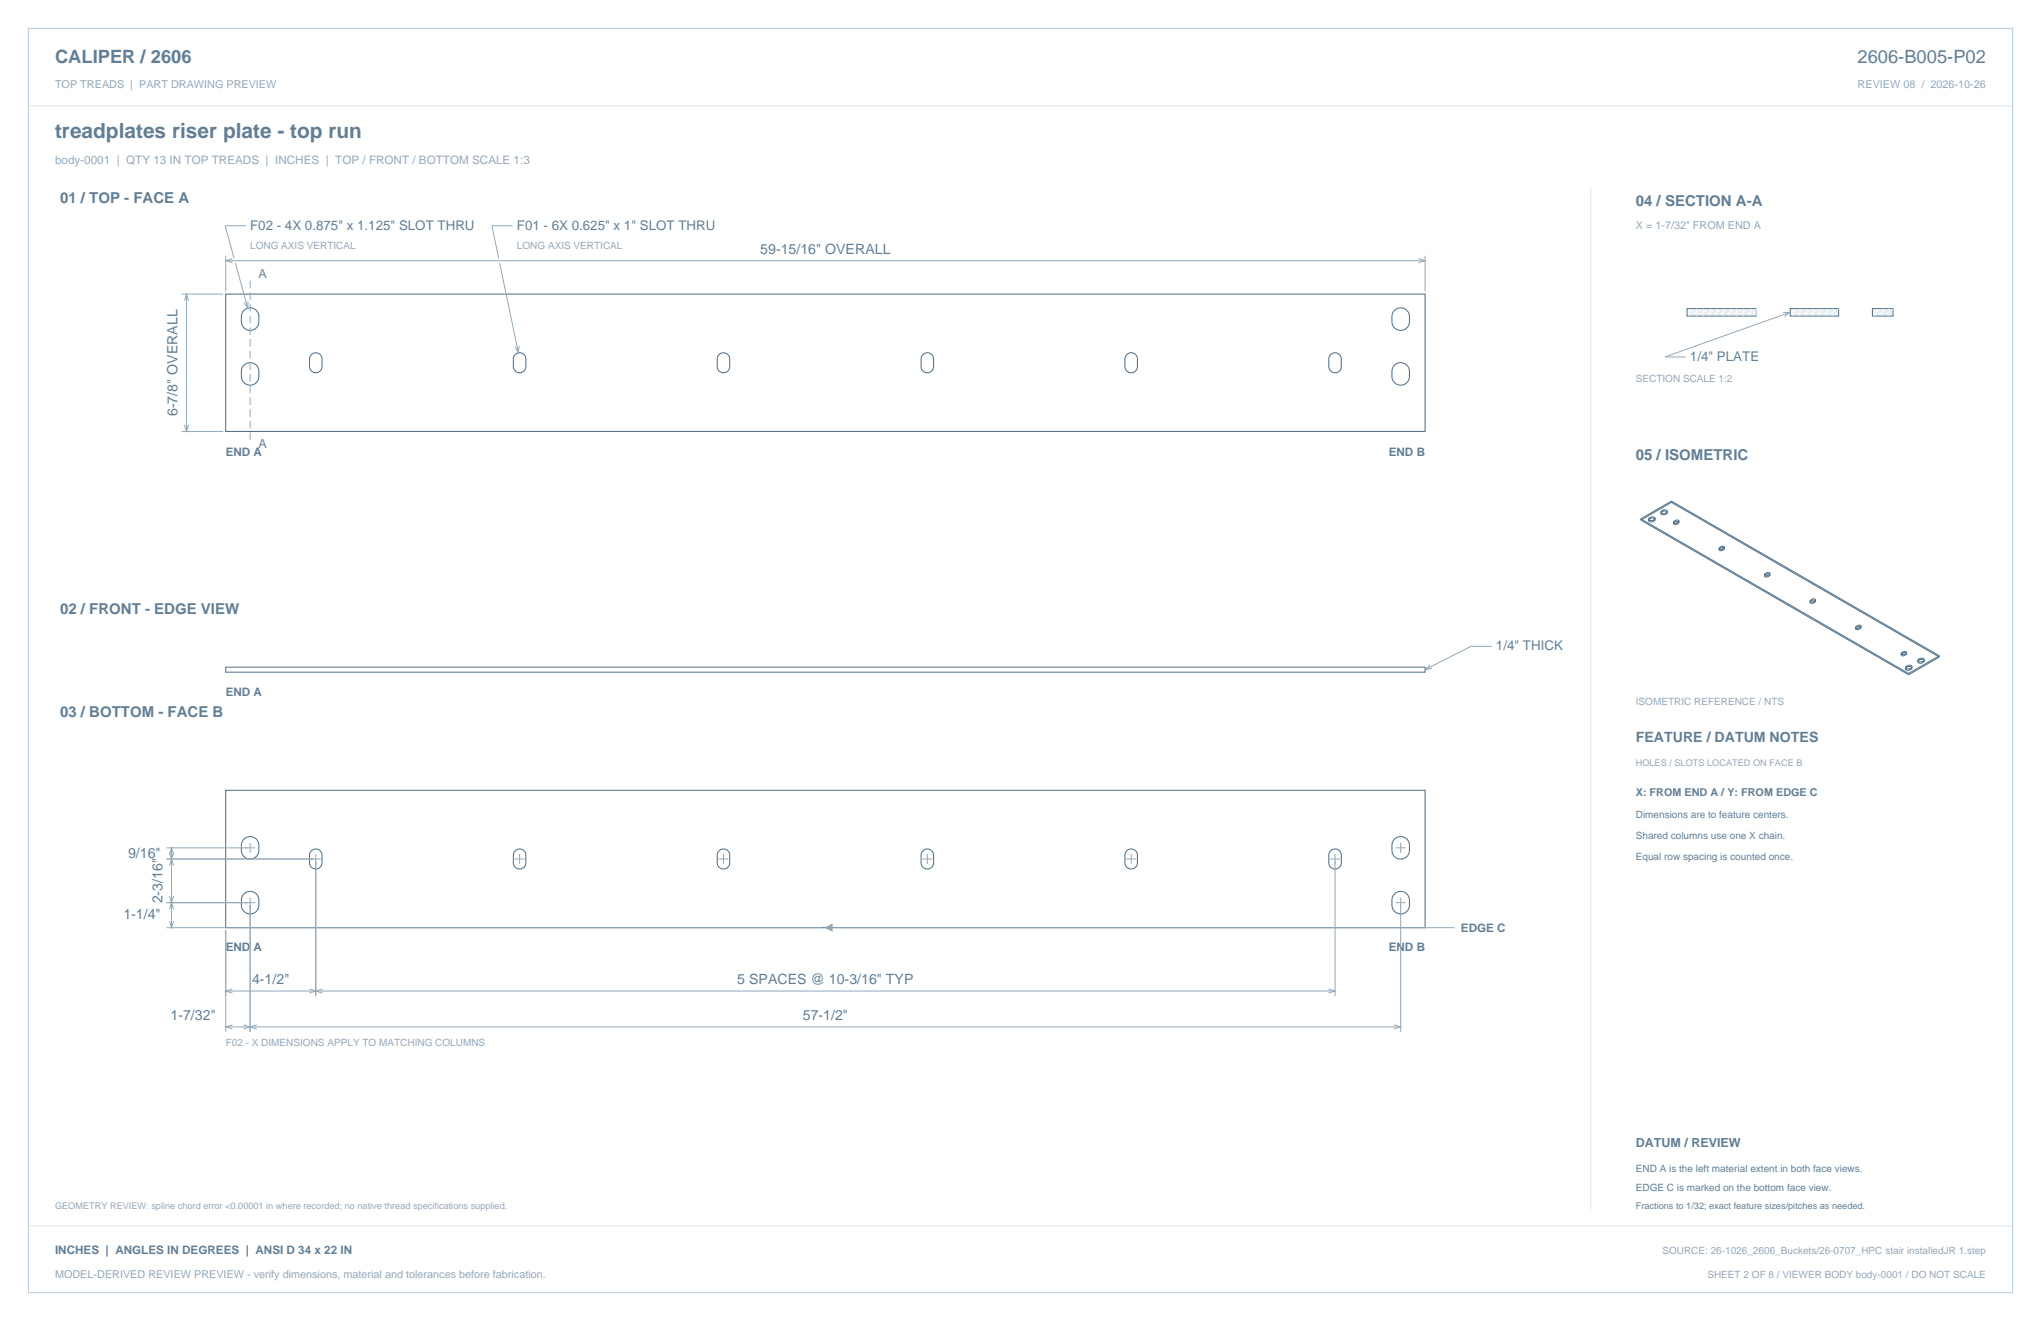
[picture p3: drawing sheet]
<svg xmlns="http://www.w3.org/2000/svg" width="864mm" height="559mm" viewBox="0 0 864 559" stroke-linecap="round" stroke-linejoin="round" font-family="sans-serif">
<path d="M12 12h839.6v534.8h-839.6z" fill="none" stroke="#b8cad8" stroke-width=".42"/>
<path d="M12 44.8h839.6M673.1 79.4v432.1" fill="none" stroke="#dbe5ed" stroke-width=".42"/>
<g fill="none" stroke="#536f85" stroke-width=".44">
<path d="M95.5 124.4h507.5v58.1h-507.5zM103.2 131.3l1.5-.9 1.7-.1 1.6 .6 1.1 1.3 .4 1.5v3.1l-.7 1.5-1.2 1-1.4 .4-1.4-.1-1.3-.7-.9-1.1-.5-1.4v-2.8l.4-1.3zM590 131.3l1.5-.9 1.7-.1 1.6 .6 1.1 1.3 .5 1.5-.1 3.1-.7 1.5-1.2 1-1.4 .4-1.4-.1-1.3-.7-.9-1.1-.4-1.4v-2.8l.3-1.3zM103.2 154.5l1.5-.9 1.7-.1 1.6 .6 1.1 1.3 .4 1.4v3.2l-.7 1.4-1.2 1.1-1.4 .4-1.4-.1-1.3-.7-.9-1.1-.5-1.4v-2.8l.4-1.3zM131.7 150l1.1-.7h1.4l1.1 .6 .8 1.1 .1 4.7-.6 1.1-1.1 .7-2-.1-1.4-1.5-.1-4.3zM218 150l1.1-.7h1.3l1.2 .6 .8 1.1v4.7l-.6 1.1-1 .7-2.1-.1-1.3-1.5-.2-4.3zM304.2 150l1.2-.7h1.3l1.1 .6 .8 1.1 .1 4.7-.6 1.1-1.1 .7-2-.1-1.4-1.5-.1-4.3zM390.5 150l1.1-.7h1.4l1.2 .6 .7 1.1v4.7l-.6 1.1-1 .7-2.1-.1-1.3-1.5-.2-4.3zM476.8 150l1.1-.7h1.3l1.2 .6 .7 1.1 .1 4.7-.6 1.1-1.1 .7-2-.1-1.4-1.5-.1-4.3zM563 150l1.1-.7h1.4l1.2 .6 .7 1.1 .1 4.7-.6 1.1-1.1 .7-2-.1-1.4-1.5-.1-4.3zM590 154.5l1.5-.9 1.7-.1 1.6 .6 1.1 1.3 .5 1.4-.1 3.2-.7 1.4-1.2 1.1-1.4 .4-1.4-.1-1.3-.7-.9-1.1-.4-1.4v-2.8l.3-1.3zM95.5 334.3h507.5v58.1h-507.5z"/>
<path d="M103.2 355l1.6-1 1.6-.1 1.5 .6 1.2 1.3 .4 1.4v3.2l-.7 1.5-1.1 1-1.4 .5-1.5-.1-1.2-.7-1-1.1-.5-1.4v-2.9l.4-1.2zM131.7 359.9l1.1-.7h1.3l1.3 .6 .7 1.1 .1 4.7-.6 1.1-1.1 .7-2-.1-1.4-1.5-.1-4.3zM218 359.9l1.1-.7h1.3l1.1 .5 .9 1.2v4.7l-.6 1.1-1 .7-2.1-.1-1.3-1.5-.2-4.3zM304.2 359.9l1.2-.7h1.2l1.3 .6 .7 1.1 .1 4.7-.6 1.1-1.1 .7-2-.1-1.4-1.5-.1-4.3zM390.5 359.9l1.1-.7h1.3l1.3 .6 .7 1.1v4.7l-.6 1.1-1 .7-2.1-.1-1.3-1.5-.2-4.3zM476.8 359.9l1.1-.7h1.3l1.2 .6 .7 1.1 .1 4.7-.6 1.1-1.1 .7-2-.1-1.4-1.5-.1-4.3zM563 359.9l1.1-.7h1.3l1.3 .6 .7 1.1 .1 4.7-.6 1.1-1.1 .7-2-.1-1.4-1.5-.1-4.3zM590 355l1.6-1 1.6-.1 1.7 .7 1 1.2 .5 1.4-.1 3.2-.6 1.4-1.2 1.1-1.4 .5-1.4-.1-1.3-.7-1-1.1-.4-1.4v-2.9l.3-1.2zM103.2 378.2l1.4-.9 1.8-.2 1.5 .6 1.2 1.3 .4 1.4v3.2l-.7 1.5-1.1 1-1.4 .5-1.5-.1-1.2-.7-1-1.1-.5-1.4v-2.9l.4-1.2zM590 378.2l1.6-1 1.6-.1 1.7 .7 1 1.2 .5 1.4-.1 3.3-.7 1.5-1.2 1-1.4 .4-1.4-.2-1.3-.6-.9-1.2-.4-1.3v-2.9l.3-1.2z"/>
</g>
<g fill="none" stroke="#93a8b9" stroke-width=".42">
<path d="M104.1 95.5h-8.9l3.8 13.8M217 95.5h-8.9l2.9 13.8M95.5 108.2v15.1M95.5 110.3h507.5M98.3 109.4l-2.8 .9 2.8 .9M99.6 111.3l5.2 19.1M211.4 111.3l7.9 38M600.2 109.4l2.8 .9-2.8 .9M603 108.2v15.1M76.8 124.4h17.6M78 127.2l.9-2.8 .9 2.8M78.9 124.4v58.1"/>
<path d="M104.9 127.4l-.1 3-1.6-2.5M219.6 146.3l-.3 3-1.4-2.6M78 179.7l.9 2.8 .9-2.8M76.8 182.5h17.6M631.2 273.4h-8.8l-19.4 9.9M605.1 281.2l-2.1 2.1 2.9-.5M70.5 358.6h37.4M72.6 358.6v33.8M105.8 356.5v4.3M590.5 358.6h4.3M592.7 356.5v4.3M70.5 363.4h65.2"/>
<path d="M71.7 366.2l.9-2.8 .9 2.8M71.7 379l.9 2.8 .9-2.8M71.7 361.5l.9-2.9 .9 2.9M71.7 360.5l.9 2.9 .9-2.9M105.8 379.7v56.8M133.6 361.2v60.1M217.7 363.4h4.3M219.9 361.2v4.3M304 363.4h4.2M306.1 361.2v4.3M390.3 363.4h4.2M392.4 361.2v4.3"/>
<path d="M476.5 363.4h4.3M478.6 361.2v4.3M562.8 363.4h4.2M564.9 361.2v60.1M592.7 379.7v56.8M70.5 392.4h277.7M71.7 384.7l.9-2.9 .9 2.9M71.7 389.6l.9 2.8 .9-2.8M95.5 393.5v43M107.9 381.8h-37.4M349.2 392.4h266.1M590.5 381.8h4.3"/>
<path d="M95.5 419.2h469.4M98.3 418.3l-2.8 .9 2.8 .9M130.8 418.3l2.8 .9-2.8 .9M136.4 418.3l-2.8 .9 2.8 .9M562.1 418.3l2.8 .9-2.8 .9M95.5 434.4h497.2M98.3 433.5l-2.8 .9 2.8 .9M103 433.5l2.8 .9-2.8 .9M108.7 433.5l-2.9 .9 2.9 .9M589.8 433.5l2.9 .9-2.9 .9"/>
</g>
<path d="M105.8 118.8v69" fill="none" stroke="#93a8b9" stroke-width=".42" stroke-dasharray="3.2 1.8" stroke-linecap="butt"/>
<path d="M95.5 282.2h507.5v2.1h-507.5z" fill="none" stroke="#536f85" stroke-width=".42"/>
<path d="M349.2 392.4l2.9-1.4v2.8z" fill="#93a8b9" stroke="#93a8b9" stroke-width=".42"/>
<path d="M713.8 130.5h29.4v3.2h-29.4z" fill-rule="evenodd" fill="#f2f6f9" stroke="#536f85" stroke-width=".42"/>
<path d="M718.1 130.5l-3.2 3.2M720.9 130.5l-3.2 3.2M723.7 130.5l-3.2 3.2M726.5 130.5l-3.1 3.2M729.4 130.5l-3.2 3.2M732.2 130.5l-3.2 3.2M735 130.5l-3.2 3.2M737.8 130.5l-3.2 3.2M740.3 133.7l2.9-3.2-.1 3.2M740.6 130.5l-3.1 3.2" fill="none" stroke="#dbe5ed" stroke-width=".42"/>
<path d="M757.5 130.5h20.5v3.2h-20.5z" fill-rule="evenodd" fill="#f2f6f9" stroke="#536f85" stroke-width=".42"/>
<path d="M761.7 130.5l-3.2 3.2M764.5 130.5l-3.1 3.2M767.4 130.5l-3.2 3.2M770.2 130.5l-3.2 3.2M773 130.5l-3.2 3.2M775.8 130.5l-3.1 3.2M778 130.5l-2.5 3.2" fill="none" stroke="#dbe5ed" stroke-width=".42"/>
<path d="M792.3 130.5h8.7v3.2h-8.7z" fill-rule="evenodd" fill="#f2f6f9" stroke="#536f85" stroke-width=".42"/>
<path d="M796.5 130.5l-3.2 3.2M799.3 130.5l-3.2 3.2M801 130.5l-2 3.2M12 518.6h839.6" fill="none" stroke="#dbe5ed" stroke-width=".42"/>
<path d="M754.5 132.2l2.9-.1-2.3 1.8M757.4 132.1l-52.9 18.9h8.8" fill="none" stroke="#93a8b9" stroke-width=".42"/>
<g fill="none" stroke="#536f85" stroke-width=".42">
<path d="M694.3 219.5v.5M694.3 219.5l113.3 65.4M697.9 219.1l-.4 .5 .4 .4M697.9 219.6l-.4 .5 .4 .5M697.9 219.1v.5M698.3 219.4h1.7l.3 .4-.3 .5M698.3 218.8h1.7l.3 .5-.3 .5M698.3 218.8v.6M698.3 218.8l-.4 .3M698.3 219.4l-.4 .2M700 219.8v.5M700 219.8l-.5 .2"/>
<path d="M703.1 216.1l-.4 .5 .4 .5M703.1 217.6h1.6M703.1 217.1h1.6M703.1 216.7l-.4 .4 .4 .5M703.1 216.1v.6M703.1 217.1v.5M703.5 215.8h1.7l.3 .5-.3 .5M703.5 216.4h1.7l.3 .5-.3 .4M703.5 215.8l-.4 .3M703.5 215.8v.6M703.5 216.4l-.4 .3M704.7 217.1v.5"/>
<path d="M705.2 216.8v.5M705.2 216.8l-.5 .3M705.2 217.3l-.5 .3M707.2 212.5l-12.9 7.5M707.2 212v.5M707.2 212l-12.9 7.5M707.2 212l113.4 65.4M707.2 212.5l113.4 65.4M694.3 220l113.3 65.4M697.9 220.6h1.6M697.9 220h1.6M697.9 220v.6"/>
<path d="M699.5 220v.6M700 220.3l-.5 .3M708.3 221.7h1.2M708.3 221.2h1.2M708.3 220.5l-.2 .3 .2 .4M708.3 221l-.2 .4 .2 .3M708.3 220.5v.5M708.3 221.2v.5M709 220.6h1.2l.3 .4-.3 .3M709 220.1h1.2l.3 .3-.3 .4M709 220.1l-.7 .4M709 220.1v.5"/>
<path d="M709 220.6l-.7 .4M709.5 221.2v.5M710.2 221.3l-.7 .4M710.2 220.8v.5M710.2 220.8l-.7 .4M727.6 232.3h1.2M727.6 231.6l-.3 .3 .3 .4M727.6 232.2l-.3 .3 .3 .3M727.6 232.8h1.2M727.6 231.6v.6M727.6 232.3v.5M728.3 231.8h1.2l.2 .3-.2 .3"/>
<path d="M728.3 231.2h1.2l.2 .3-.2 .4M728.3 231.2v.6M728.3 231.8l-.7 .4M728.3 231.2l-.7 .4M728.8 232.3v.5M729.5 232.4l-.7 .4M729.5 231.9v.5M729.5 231.9l-.7 .4M746.8 243.4h1.2M746.8 244h1.2M746.8 242.7l-.2 .4 .2 .3M746.8 243.3l-.2 .3 .2 .4"/>
<path d="M746.8 242.7v.6M746.8 243.4v.6M747.5 242.3h1.2l.3 .4-.3 .3M747.5 242.9h1.2l.3 .3-.3 .4M747.5 242.3l-.7 .4M747.5 242.9l-.7 .4M747.5 242.3v.6M748 243.4v.6M748.7 243l-.7 .4M748.7 243v.6M748.7 243.6l-.7 .4M766.1 255.1h1.2"/>
<path d="M766.1 254.4l-.2 .3 .2 .4M766.1 253.9l-.2 .3 .2 .3M766.1 254.5h1.2M766.1 253.9v.5M766.1 254.5v.6M766.8 253.4h1.2l.2 .4-.2 .3M766.8 254h1.2l.2 .3-.2 .4M766.8 254l-.7 .4M766.8 253.4l-.7 .5M766.8 253.4v.6M767.3 254.5v.6M768 254.7l-.7 .4"/>
<path d="M768 254.1l-.7 .4M768 254.1v.6M785.4 266.2h1.1M785.4 265l-.3 .3 .3 .4M785.4 265.7h1.1M785.4 265.5l-.3 .4 .3 .3M785.4 265v.5M785.4 265.7v.5M786.1 265.1h1.2l.2 .4-.2 .3M786.1 264.6h1.2l.2 .3-.2 .4M786.1 264.6v.5M786.1 265.1l-.7 .4"/>
<path d="M786.1 264.6l-.7 .4M786.5 265.7v.5M787.3 265.3v.5M787.3 265.8l-.8 .4M787.3 265.3l-.8 .4M804.6 277.3h1.2M804.6 276.8h1.2M804.6 276.1l-.2 .3 .2 .4M804.6 276.6l-.2 .4 .2 .3M804.6 276.1v.5M804.6 276.8v.5M805.3 275.7h1.2l.3 .3-.3 .4"/>
<path d="M805.3 276.2h1.2l.3 .4-.3 .3M805.3 276.2l-.7 .4M805.3 275.7l-.7 .4M805.3 275.7v.5M805.8 276.8v.5M806.5 276.4l-.7 .4M806.5 276.9l-.7 .4M806.5 276.4v.5M811.8 279.4l-.4 .5 .4 .5M811.8 278.9l-.4 .4 .4 .5M811.8 279.8h1.6M811.8 278.9v.5"/>
<path d="M811.8 279.8v.6M812.2 278.6h1.7l.3 .5-.3 .5M812.2 279.1h1.7l.3 .5-.3 .5M812.2 278.6l-.4 .3M812.2 279.1l-.4 .3M812.2 278.6v.5M813.4 279.8v.6M813.9 279.6v.5M813.9 279.6l-.5 .2M820.6 277.4v.5M820.6 277.4l-13 7.5M820.6 277.9l-13 7.5"/>
<path d="M806.6 281.9l-.4 .4 .4 .5M806.6 282.8h1.6M806.6 283.4h1.6M806.6 282.4l-.4 .5 .4 .5M806.6 281.9v.5M806.6 282.8v.6M807.1 281.6h1.6l.3 .5-.3 .4M807.1 282.1h1.6l.3 .5-.3 .5M807.1 281.6v.5M807.1 282.1l-.5 .3M807.1 281.6l-.5 .3M807.6 284.9v.5"/>
<path d="M808.2 282.8v.6M808.7 282.5l-.5 .3M808.7 282.5v.6M808.7 283.1l-.5 .3M811.8 280.4h1.6M813.9 280.1l-.5 .3"/>
</g>
<text font-size="8.8" fill="#617e94" x="23.3" y="58.2">treadplates riser plate - top run</text>
<g font-size="7.8" fill="#617e94">
<text x="23.3" y="26.8">CALIPER / 2606</text>
<text x="786" y="26.8">2606-B005-P02</text>
</g>
<g font-size="6.3" fill="#617e94">
<text x="25.4" y="86.1">01 / TOP - FACE A</text>
<text x="692.1" y="87.1">04 / SECTION A-A</text>
<text x="692.1" y="194.4">05 / ISOMETRIC</text>
<text x="25.4" y="259.6">02 / FRONT - EDGE VIEW</text>
<text x="25.4" y="303.4">03 / BOTTOM - FACE B</text>
</g>
<g font-size="6" fill="#617e94">
<text x="321.7" y="107.5">59-15/16&quot; OVERALL</text>
<text x="75" y="176" transform="rotate(-90 75 176)">6-7/8&quot; OVERALL</text>
<text x="692.1" y="314">FEATURE / DATUM NOTES</text>
<text x="54.2" y="362.8">9/16&quot;</text>
<text x="68.7" y="382.2" transform="rotate(-90 68.7 382.2)">2-3/16&quot;</text>
<text x="52.2" y="388.9">1-1/4&quot;</text>
<text x="106.7" y="416.4">4-1/2&quot;</text>
<text x="312" y="416.4">5 SPACES @ 10-3/16&quot; TYP</text>
<text x="72.1" y="431.6">1-7/32&quot;</text>
<text x="339.7" y="431.6">57-1/2&quot;</text>
</g>
<g font-size="5.6" fill="#617e94">
<text x="105.8" y="97.2">F02 - 4X 0.875&quot; x 1.125&quot; SLOT THRU</text>
<text x="218.7" y="97.2">F01 - 6X 0.625&quot; x 1&quot; SLOT THRU</text>
<text x="715.1" y="152.8">1/4&quot; PLATE</text>
<text x="633" y="275.2">1/4&quot; THICK</text>
</g>
<g font-size="5.3" fill="#617e94">
<text x="109.4" y="117.7">A</text>
<text x="109.4" y="189.6">A</text>
<text x="692.1" y="485.1">DATUM / REVIEW</text>
</g>
<text font-size="4.9" fill="#93a8b9" x="23.3" y="69.5">body-0001 | QTY 13 IN TOP TREADS | INCHES | TOP / FRONT / BOTTOM SCALE 1:3</text>
<g font-size="4.9" fill="#617e94">
<text x="95.5" y="192.7">END A</text>
<text x="587.6" y="192.7">END B</text>
<text x="95.5" y="294.2">END A</text>
<text x="618.2" y="394.2">EDGE C</text>
<text x="95.5" y="402.3">END A</text>
<text x="587.6" y="402.3">END B</text>
<text x="23.3" y="530.6">INCHES | ANGLES IN DEGREES | ANSI D 34 x 22 IN</text>
</g>
<g font-size="4.6" fill="#93a8b9">
<text x="23.3" y="37">TOP TREADS | PART DRAWING PREVIEW</text>
<text x="786" y="37">REVIEW 08 / 2026-10-26</text>
<text x="692.1" y="97">X = 1-7/32&quot; FROM END A</text>
<text x="23.3" y="540.5">MODEL-DERIVED REVIEW PREVIEW - verify dimensions, material and tolerances before fabrication.</text>
</g>
<text font-size="4.6" fill="#617e94" x="692.1" y="336.9">X: FROM END A / Y: FROM EDGE C</text>
<g font-size="4.2" fill="#93a8b9">
<text x="105.8" y="105.4">LONG AXIS VERTICAL</text>
<text x="218.7" y="105.4">LONG AXIS VERTICAL</text>
<text x="692.1" y="161.6">SECTION SCALE 1:2</text>
<text x="692.1" y="298.1">ISOMETRIC REFERENCE / NTS</text>
<text x="95.5" y="442.5">F02 - X DIMENSIONS APPLY TO MATCHING COLUMNS</text>
<text x="703.4" y="530.6">SOURCE: 26-1026_2606_Buckets/26-0707_HPC stair installedJR 1.step</text>
<text x="722.4" y="540.5">SHEET 2 OF 8 / VIEWER BODY body-0001 / DO NOT SCALE</text>
</g>
<g font-size="4.2" fill="#617e94">
<text x="692.1" y="346.1">Dimensions are to feature centers.</text>
<text x="692.1" y="354.9">Shared columns use one X chain.</text>
<text x="692.1" y="363.7">Equal row spacing is counted once.</text>
<text x="692.1" y="495.7">END A is the left material extent in both face views.</text>
<text x="692.1" y="503.8">EDGE C is marked on the bottom face view.</text>
</g>
<g font-size="3.9" fill="#93a8b9">
<text x="692.1" y="323.8">HOLES / SLOTS LOCATED ON FACE B</text>
<text x="23.3" y="511.5">GEOMETRY REVIEW: spline chord error &lt;0.00001 in where recorded; no native thread specifications supplied.</text>
</g>
<text font-size="3.9" fill="#617e94" x="692.1" y="511.5">Fractions to 1/32; exact feature sizes/pitches as needed.</text>
</svg>
